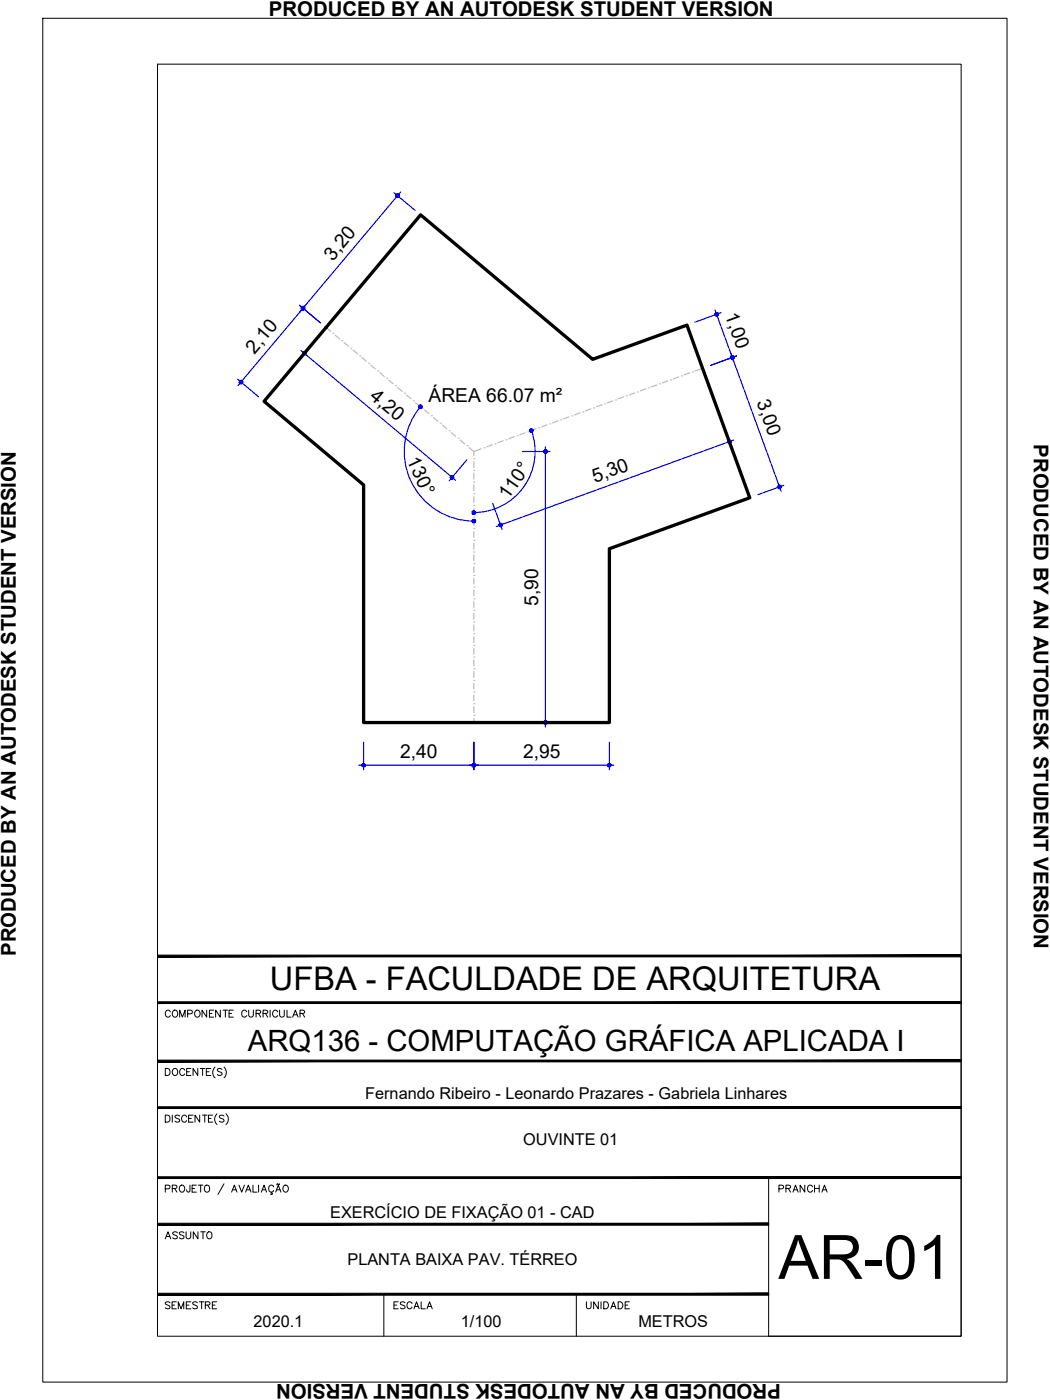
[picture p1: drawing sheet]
<svg xmlns="http://www.w3.org/2000/svg" width="229mm" height="305mm" viewBox="0 0 229 305" stroke-linecap="round" stroke-linejoin="round" font-family="sans-serif">
<!-- layer: ARQ_EIXO CINZA 04 -->
<g fill="none" stroke="#bababa" stroke-width=".25">
<path d="M71 71.3l1 .8M72.5 72.6h.1M73 73l1 .8M74.4 74.2h.1M74.9 74.6l1 .8M76.4 75.8h.1M76.9 76.2l1 .8M78.3 77.5h.1M78.8 77.9l1 .8M80.3 79.1h.1M80.7 79.5l1 .8M82.2 80.7h.1"/>
<path d="M82.7 81.1l1 .9M84.2 82.3h.1M84.6 82.8l1 .8M86.1 84h.1M86.6 84.4l.9 .8M88.1 85.6h.1M88.5 86l1 .8M90 87.2h.1M90.5 87.7l.9 .8M91.9 88.9h.1M92.4 89.3l1 .8M93.9 90.5h.1"/>
<path d="M94.4 90.9l.9 .8M95.8 92.2h.1M96.3 92.5l1 .9M97.8 93.8h.1M98.3 94.2l.9 .8M99.7 95.4h.1M100.2 95.8l1 .8M101.7 97h.1M102.2 97.5l1 .8M103.2 99.9h.1M104.8 97.7l-1.6 .6v.9M105.4 97.5h.1"/>
<path d="M107.2 96.8l-1.2 .5M107.8 96.6h.1M109.6 96l-1.2 .4M110.2 95.8h.1M112 95.1l-1.3 .4M112.6 94.9h.1M114.3 94.2l-1.1 .5M114.9 94h.1M116.7 93.3l-1.2 .5M117.3 93.1h.1M119.1 92.5l-1.2 .4M119.7 92.3h.1"/>
<path d="M121.5 91.6l-1.2 .5M122.1 91.4h.1M123.9 90.8l-1.2 .4M124.5 90.6h.1M126.3 89.9l-1.2 .4M126.9 89.7h.1M128.7 89l-1.2 .5M129.2 88.8h.1M131.1 88.1l-1.3 .5M131.7 87.9h.1M133.4 87.3l-1.2 .4M134 87.1h.1"/>
<path d="M135.8 86.4l-1.2 .4M136.4 86.2h.1M138.2 85.6l-1.2 .4M138.8 85.3h.1M140.6 84.7l-1.2 .4M141.2 84.5h.1M143 83.8l-1.2 .4M143.6 83.6h.1M145.4 82.9l-1.2 .5M146 82.7h.1M147.7 82.1l-1.1 .4M148.3 81.8h.1"/>
<path d="M150.2 81.2l-1.3 .4M150.7 81h.1M153 80.2l-1.7 .6M103.2 117.6h.1M103.2 115.1h.1M103.2 112.6h.1M103.2 110h.1M103.2 107.5h.1M103.2 104.9h.1M103.2 102.4h.1M103.2 100.5v1.3M103.2 103v1.3"/>
<path d="M103.2 105.6v1.2M103.2 108.1v1.3M103.2 110.7v1.2M103.2 113.2v1.3M103.2 115.7v1.3M103.2 118.3v1.2M103.2 138h.1M103.2 135.4h.1M103.2 132.9h.1M103.2 130.3h.1M103.2 127.8h.1M103.2 125.3h.1"/>
<path d="M103.2 122.7h.1M103.2 120.2h.1M103.2 120.8v1.3M103.2 123.4v1.2M103.2 125.9v1.3M103.2 128.4v1.3M103.2 131v1.2M103.2 133.5v1.3M103.2 136.1v1.2M103.2 138.6v1.3M103.2 155.7h.1M103.2 153.2h.1"/>
<path d="M103.2 150.7h.1M103.2 148.1h.1M103.2 145.6h.1M103.2 143h.1M103.2 140.5h.1M103.2 141.1v1.3M103.2 143.7v1.2M103.2 146.2v1.3M103.2 148.8v1.2M103.2 151.3v1.3M103.2 153.8v1.3M103.2 156.4v.9"/>
</g>
<!-- layer: COTA AZUL -->
<g fill="none" stroke="#00f" stroke-width=".25">
<path d="M85.8 42l4.6 3.8M87.2 41.8l-21.9 26.1M65.2 66.5l4.6 3.8M65.5 76.3l33.7 28.3M66.6 66.3l-14.8 17.6M69.5 73.1l-3.9 4.6M155.7 67.5l4.1 11.2M157 68.1l-5.7 2M159.1 76.9l11 30M160.4 77.5l-5.7 2M51.7 82.6l4.6 3.8M91.6 88.5a15.2 15.2 0 0 0-2.2 16.2 15.2 15.2 0 0 0 13.8 8.8"/>
<path d="M113.7 98.3h6.1M115.7 93.7a13.3 13.3 0 0 1-12.5 17.9M118.7 97.3v61M157.1 91.4l2 5.7M159.7 95.8l-51.7 18.8M101.6 100.1l-3.8 4.6M107.3 109.6l2 5.6M170.6 105.7l-5.6 2M113.7 157.3h6.1M78.1 166.6h55.5M79.2 161.6v6M103.2 161.6v6"/>
<path d="M132.7 161.6v6"/>
</g>
<!-- layer: 0 -->
<g fill="#00f" stroke="#00f" stroke-width=".22">
<path d="M66 76.7l-.1 .2 .4 .1zM65.9 76.9l.4 .1-.4 .1zM65.9 77.1l.1 .1 .3-.2z"/>
<path d="M66 77.2l.2 .1 .1-.3zM66.3 77l.1 .3h-.2zM66.3 77l.1 .3 .1-.1z"/>
<path d="M66.3 77l.2 .2 .1-.2zM66.3 77l.3-.2v.2zM66.5 76.7l-.2 .3 .3-.2z"/>
<path d="M66.3 76.6v.4l.2-.3zM66.1 76.6h.2v.4zM66 76.7l.3 .3-.2-.4z"/>
<path d="M98.4 103.9l.3 .3 .1-.2zM98.4 103.9l.4-.1v.2zM98.7 103.6l-.3 .3 .4-.1z"/>
<path d="M98.5 103.6l-.1 .3 .3-.3zM98.3 103.6h.2l-.1 .3zM98.1 103.7l.3 .2-.1-.3z"/>
<path d="M98.1 103.7l-.1 .2h.4zM98 103.9h.4l-.3 .2zM98.1 104.1l.1 .1 .2-.3z"/>
<path d="M98.4 103.9l-.2 .3 .1 .1zM98.4 103.9l.2 .4h-.3zM98.4 103.9l.2 .4 .1-.1z"/>
<path d="M118.6 98l.1 .3v-.4zM118.6 98l.1 .3-.3-.2zM118.4 98.1v.2h.3z"/>
<path d="M118.4 98.3v.2l.3-.2zM118.4 98.5l.3-.2-.1 .3zM118.7 98.3l-.1 .3 .1 .1z"/>
<path d="M118.7 98.3v.4l.3-.1zM118.7 98.3l.4 .2-.1 .1zM118.7 98.3l.4 .2v-.2z"/>
<path d="M118.7 98.3h.4v-.2zM119 98l.1 .1-.4 .2zM118.7 97.9v.4l.3-.3z"/>
<path d="M118.7 157.3v.3h.3zM118.7 157.3l.4 .2-.1 .1zM118.7 157.3l.4 .2v-.2z"/>
<path d="M118.7 157.3h.4v-.2zM119 157l.1 .1-.4 .2zM118.7 156.9v.4l.3-.3z"/>
<path d="M118.6 157l.1 .3v-.4zM118.4 157.1l.2-.1 .1 .3zM118.4 157.1v.2h.3z"/>
<path d="M118.4 157.3v.2l.3-.2zM118.4 157.5l.3-.2-.1 .3zM118.7 157.3l-.1 .3h.1z"/>
<path d="M108.6 114.4l.2 .2 .2-.3zM109 114.3l-.1 .3h-.1zM109 114.3l-.1 .3h.2z"/>
<path d="M109 114.3l.1 .3 .2-.1zM109 114.3h.3v.2zM109 114.3h.3v-.1z"/>
<path d="M109.2 114l-.2 .3 .3-.1zM109.1 113.9l.1 .1-.2 .3zM108.8 113.9l.2 .4 .1-.4z"/>
<path d="M108.8 113.9l-.1 .1 .3 .3zM108.7 114l.3 .3-.4-.1zM108.6 114.2v.2l.4-.1z"/>
<path d="M159 95.9l-.2 .2 .3-.1zM158.8 95.8l.2 .1-.2 .2zM158.7 95.8l.1 .3v-.3z"/>
<path d="M158.5 95.9l.3 .2-.1-.3zM158.5 95.9l.3 .2h-.4zM158.4 96.1l.1 .2 .3-.2z"/>
<path d="M158.5 96.3v.1l.3-.3zM158.8 96.1l-.1 .4-.2-.1zM158.8 96.1l-.1 .4h.2z"/>
<path d="M158.8 96.1l.1 .4 .2-.1zM158.8 96.1l.4 .1-.1 .2zM158.8 96.1l.4 .1-.1-.2z"/>
<path d="M155.9 68.1l-.2 .1 .3 .2zM155.7 68.2l.3 .2h-.3zM155.7 68.4v.1l.3-.1z"/>
<path d="M155.7 68.5l.1 .2 .2-.3zM156 68.4v.4l-.2-.1zM156 68.4v.4h.1z"/>
<path d="M156 68.4l.1 .4 .2-.1zM156 68.4l.4 .1-.1 .2zM156 68.4l.4 .1v-.2z"/>
<path d="M156.3 68.1l-.3 .3 .4-.1zM156.1 68l.2 .1-.3 .3zM155.9 68.1l.1 .3 .1-.4z"/>
<path d="M159.4 77.8l.2 .3h.1zM159.4 77.8l.4 .1-.1 .2zM159.4 77.8l.4 .1v-.2z"/>
<path d="M159.7 77.5l-.3 .3 .4-.1zM159.5 77.4l.2 .1-.3 .3zM159.3 77.5l.1 .3 .1-.4z"/>
<path d="M159.1 77.6l.3 .2-.1-.3zM159.1 77.6l.3 .2h-.4zM159 77.8l.1 .1 .3-.1z"/>
<path d="M159.1 77.9l.1 .2 .2-.3zM159.4 77.8v.4l-.2-.1zM159.4 77.8v.4l.2-.1z"/>
<path d="M159.1 77.6l.3 .2-.1-.3zM159.1 77.6l.3 .2h-.4zM159 77.8l.1 .1 .3-.1z"/>
<path d="M159.1 77.9l.1 .2 .2-.3zM159.4 77.8v.4l-.2-.1zM159.4 77.8v.4l.2-.1z"/>
<path d="M159.4 77.8l.2 .3h.1zM159.4 77.8l.4 .1-.1 .2zM159.4 77.8l.4 .1v-.2z"/>
<path d="M159.7 77.5l-.3 .3 .4-.1zM159.5 77.4l.2 .1-.3 .3zM159.3 77.5l.1 .3 .1-.4z"/>
<path d="M169.7 106l.1 .3h.2zM169.7 106l.4 .1-.1 .2zM169.7 106l.4 .1v-.2z"/>
<path d="M169.9 105.7l-.2 .3 .4-.1zM169.8 105.6l.1 .1-.2 .3zM169.6 105.7l.1 .3 .1-.4z"/>
<path d="M169.4 105.7l.3 .3-.1-.3zM169.4 105.7l.3 .3h-.4zM169.3 106v.1l.4-.1z"/>
<path d="M169.3 106.1l.2 .2 .2-.3zM169.7 106l-.1 .4-.1-.1zM169.7 106l-.1 .4 .2-.1z"/>
<path d="M66 66.7v.4l.2-.3zM65.8 66.8l.2-.1v.4zM65.7 66.8l.3 .3-.2-.3z"/>
<path d="M65.7 66.8l-.1 .2 .4 .1zM65.6 67l.4 .1-.4 .1zM65.6 67.2l.1 .2 .3-.3z"/>
<path d="M66 67.1l-.3 .3 .2 .1zM66 67.1l.1 .3-.2 .1zM66 67.1l.1 .3h.2z"/>
<path d="M66 67.1l.3 .3v-.2zM66 67.1l.3-.1v.2zM66.2 66.8l-.2 .3 .3-.1z"/>
<path d="M52.5 83.2l-.3 .3 .2 .1zM52.5 83.2l.1 .3-.2 .1zM52.5 83.2l.1 .3 .1-.1z"/>
<path d="M52.5 83.2l.2 .2 .1-.1zM52.5 83.2l.3-.1v.2zM52.7 82.9l-.2 .3 .3-.1z"/>
<path d="M52.5 82.8v.4l.2-.3zM52.4 82.8h.1v.4zM52.2 82.9l.3 .3-.1-.4z"/>
<path d="M52.2 82.9l-.1 .2 .4 .1zM52.1 83.1l.4 .1-.4 .1zM52.1 83.3l.1 .2 .3-.3z"/>
<path d="M66 67.1l-.3 .3 .2 .1zM66 67.1l.1 .3-.2 .1zM66 67.1l.1 .3h.2z"/>
<path d="M66 67.1l.3 .3v-.2zM66 67.1l.3-.1v.2zM66.2 66.8l-.2 .3 .3-.1z"/>
<path d="M66 66.7v.4l.2-.3zM65.8 66.8l.2-.1v.4zM65.7 66.8l.3 .3-.2-.3z"/>
<path d="M65.7 66.8l-.1 .2 .4 .1zM65.6 67l.4 .1-.4 .1zM65.6 67.2l.1 .2 .3-.3z"/>
<path d="M86.6 42.2l-.1 .4 .3-.3zM86.4 42.2h.2l-.1 .4zM86.3 42.3l.2 .3-.1-.4z"/>
<path d="M86.3 42.3l-.1 .2 .3 .1zM86.2 42.5l.3 .1-.3 .1zM86.2 42.7l.1 .2 .2-.3z"/>
<path d="M86.5 42.6l-.2 .3 .2 .1zM86.5 42.6l.2 .3-.2 .1zM86.5 42.6l.2 .3 .1-.1z"/>
<path d="M86.5 42.6l.3 .2 .1-.1zM86.5 42.6l.4-.1v.2zM86.8 42.3l-.3 .3 .4-.1z"/>
<path d="M103.2 166.6h.3v-.2zM103.3 166.3l.2 .1-.3 .2zM103.2 166.2v.4l.1-.3z"/>
<path d="M103 166.3l.2 .3v-.4zM103 166.3l.2 .3-.4-.2zM102.8 166.4v.2h.4z"/>
<path d="M102.8 166.6v.2l.4-.2zM102.8 166.8l.4-.2-.2 .3zM103.2 166.6l-.2 .3 .2 .1z"/>
<path d="M103.2 166.6v.4l.1-.1zM103.2 166.6l.3 .2-.2 .1zM103.2 166.6l.3 .2v-.2z"/>
<path d="M78.8 166.6v.2l.4-.2zM78.8 166.8l.4-.2-.2 .3zM79.2 166.6l-.2 .3 .2 .1z"/>
<path d="M79.2 166.6v.4l.1-.1zM79.2 166.6l.3 .2-.2 .1zM79.2 166.6l.3 .2v-.2z"/>
<path d="M79.2 166.6h.3v-.2zM79.3 166.3l.2 .1-.3 .2zM79.2 166.2v.4l.1-.3z"/>
<path d="M79 166.3l.2 .3v-.4zM78.8 166.4l.2-.1 .2 .3zM78.8 166.4v.2h.4z"/>
<path d="M132.7 166.6h.4l-.1-.2zM132.8 166.3l.2 .1-.3 .2zM132.7 166.2v.4l.1-.3z"/>
<path d="M132.5 166.3l.2 .3v-.4zM132.3 166.4l.2-.1 .2 .3zM132.3 166.4v.2h.4z"/>
<path d="M132.3 166.6v.2l.4-.2zM132.3 166.8l.4-.2-.2 .3zM132.7 166.6l-.2 .3 .2 .1z"/>
<path d="M132.7 166.6v.4l.1-.1zM132.7 166.6l.3 .2-.2 .1zM132.7 166.6l.3 .2 .1-.2z"/>
<path d="M102.8 166.6v.2l.4-.2zM102.8 166.8l.4-.2-.2 .3zM103.2 166.6l-.2 .3 .2 .1z"/>
<path d="M103.2 166.6v.4l.1-.1zM103.2 166.6l.3 .2-.2 .1zM103.2 166.6l.3 .2v-.2z"/>
<path d="M103.2 166.6h.3v-.2zM103.3 166.3l.2 .1-.3 .2zM103.2 166.2v.4l.1-.3z"/>
<path d="M103 166.3l.2 .3v-.4zM103 166.3l.2 .3-.4-.2zM102.8 166.4v.2h.4z"/>
<path d="M91.6 88.2v.4l.2-.3zM91.4 88.2h.2v.4zM91.3 88.3l.3 .3-.2-.4z"/>
<path d="M91.3 88.3l-.1 .2 .4 .1zM91.2 88.5l.4 .1-.4 .1zM91.2 88.7l.1 .2 .3-.3z"/>
<path d="M91.6 88.6l-.3 .3h.2zM91.6 88.6l.1 .3h-.2zM91.6 88.6l.1 .3 .1-.1z"/>
<path d="M91.6 88.6l.2 .2 .1-.2zM91.6 88.6l.3-.2v.2zM91.8 88.3l-.2 .3 .3-.2z"/>
<path d="M103.2 113.5h.3v-.2zM103.3 113.1l.2 .2-.3 .2zM103.2 113.1v.4l.1-.4z"/>
<path d="M103 113.1l.2 .4v-.4zM103 113.1l.2 .4-.4-.2zM102.8 113.3v.2h.4z"/>
<path d="M102.8 113.5v.1l.4-.1zM102.8 113.6l.4-.1-.2 .3zM103.2 113.5l-.2 .3h.2z"/>
<path d="M103.2 113.5v.3h.1zM103.2 113.5l.3 .1-.2 .2zM103.2 113.5l.3 .1v-.1z"/>
<path d="M102.8 111.6v.2l.4-.2zM102.8 111.8l.4-.2-.2 .3zM103.2 111.6l-.2 .3 .2 .1z"/>
<path d="M103.2 111.6v.4l.1-.1zM103.2 111.6l.3 .2-.2 .1zM103.2 111.6l.3 .2v-.2z"/>
<path d="M103.2 111.6h.3v-.2zM103.3 111.3l.2 .1-.3 .2zM103.2 111.2v.4l.1-.3z"/>
<path d="M103 111.3l.2 .3v-.4zM103 111.3l.2 .3-.4-.2zM102.8 111.4v.2h.4z"/>
<path d="M115.4 93.5l.3 .2-.2-.3zM115.4 93.5l.3 .2h-.4zM115.3 93.7v.2l.4-.2z"/>
<path d="M115.3 93.9l.1 .1 .3-.3zM115.7 93.7l-.1 .4-.2-.1zM115.7 93.7l-.1 .4h.2z"/>
<path d="M115.7 93.7l.1 .4 .2-.1zM115.7 93.7l.3 .1v.2zM115.7 93.7l.3 .1v-.2z"/>
<path d="M115.9 93.5l-.2 .2 .3-.1zM115.7 93.4l.2 .1-.2 .2zM115.5 93.4l.2 .3v-.3z"/>
</g>
<path d="M91.6 46.8l37.4 31.4 20.6-7.4 13.6 37.6-30.5 11.1v37.8h-53.5v-51.7l-21.7-18.2z" fill="none" stroke="#000" stroke-width=".72"/>
<!-- layer: MRG_EXTERNA -->
<path d="M9.3 4h209.9v296.9h-209.9z" fill="none" stroke="#000" stroke-width=".22"/>
<!-- layer: MRG_INTERNA -->
<path d="M34.3 14h175v276.9h-175z" fill="none" stroke="#000" stroke-width=".22"/>
<!-- layer: SIMB_01 -->
<g fill="#000" stroke="#000" stroke-width=".22">
<path d="M34.3 218.1v.4l175-.4zM34.3 218.5l175-.4v.4z"/>
<path d="M34.3 207.9v.4l175-.4zM34.3 208.3l175-.4v.4z"/>
<path d="M34.3 230.8v.4l175-.4zM34.3 231.2l175-.4v.4z"/>
<path d="M34.3 256.2v.4l175-.4zM34.3 256.6l175-.4v.4z"/>
<path d="M34.3 241v.3l175-.3zM34.3 241.3l175-.3v.3z"/>
<path d="M34.3 266.3v.4l133-.4zM34.3 266.7l133-.4v.4z"/>
<path d="M34.3 282h133v-.4zM34.3 281.6h133l-133 .4z"/>
</g>
<g fill="none" stroke="#000" stroke-width=".22">
<path d="M45 219.9v1.5l-1-1.5v1.5M46.5 219.9h-.9v1.5h.9M48 219.9v1.5l-1.1-1.5v1.5M48.6 219.9h1M49.1 219.9v1.5M50.8 219.9h-.9v1.5h.9M54.1 219.9v1.1l.5 .4h.3l.3-.4v-1.1M58.8 219.9v1.5M60.9 219.9v1.1l.4 .4 .5-.2 .1-1.3M62.5 219.9v1.5h.9M209.3 208.1v82.8h-42v-34.5M36 232.6h.5a.82 .82 0 0 1 .5 .8 .82 .82 0 0 1-.5 .7h-.5z"/>
<path d="M37.1 220.3a.56 .56 0 0 0-.7-.4 .56 .56 0 0 0-.4 .6 .63 .63 0 0 0 .2 .8 .63 .63 0 0 0 .9-.2M37.7 220.1a.72 .72 0 0 1 1 .2 .72 .72 0 0 1-.3 1.1 .72 .72 0 0 1-.9-.4 .72 .72 0 0 1 .2-.9zM37.7 232.8a.72 .72 0 0 1 1 .2 .72 .72 0 0 1-.3 1.1 .72 .72 0 0 1-.9-.4 .72 .72 0 0 1 .2-.9zM39.1 221.4v-1.5l.6 1.5 .6-1.5v1.5M40.2 233a.56 .56 0 0 0-.6-.4 .56 .56 0 0 0-.5 .6 .63 .63 0 0 0 .3 .8 .63 .63 0 0 0 .8-.2M40.6 233.3h.6M40.9 220.7l.9-.1v-.5l-.3-.2h-.6v1.5M41.6 232.6h-1v1.5h1M42.7 220a.71 .71 0 0 1 .9 .7 .71 .71 0 0 1-.9 .7l-.3-.5v-.4zM43.1 232.6v1.5l-1.1-1.5v1.5M43.6 232.6h1M44.1 232.6v1.5"/>
<path d="M44.9 233.3h.6M45.6 220.6h.5M45.9 232.6h-1v1.5h1M46.8 232.3a1.57 1.57 0 0 0 0 2.4M48.3 232.8l-.3-.2-.7 .2 .2 .4 .5 .2 .3 .3v.2l-.3 .2-.7-.2M48.8 232.3a1.57 1.57 0 0 1 0 2.4M49.9 220.6h.5M53.7 220.3a.56 .56 0 0 0-.6-.4 .56 .56 0 0 0-.5 .6 .63 .63 0 0 0 .3 .8 .63 .63 0 0 0 .8-.2M55.8 220.6h.8l.2-.4-.4-.3h-.6v1.5M56.3 220.6l.5 .8M57.3 220.6h.8l.2-.4-.4-.3h-.6v1.5M57.8 220.6l.5 .8"/>
<path d="M60.5 220.3a.56 .56 0 0 0-.7-.4 .56 .56 0 0 0-.4 .6 .63 .63 0 0 0 .2 .8 .63 .63 0 0 0 .9-.2M63.7 221.4l.6-1.5 .6 1.5M63.9 220.9h.7M65.3 220.6h.9l.1-.4-.3-.3h-.7v1.5M65.8 220.6l.5 .8M36 242.8h.5a.82 .82 0 0 1 .5 .7 .82 .82 0 0 1-.5 .8h-.5zM36 258.8l.9-.1 .1-.6-1-.1v1.5M37.5 258.7l1-.1v-.5l-1-.1v1.5M37.5 242.8v1.5M38 258.7l.5 .8M39.1 243l-.3-.2-.7 .2 .2 .4 .7 .3 .1 .2v.2l-.3 .2-.7-.2M39.2 258.2a.72 .72 0 0 1 1 .2 .72 .72 0 0 1-.3 1.1 .72 .72 0 0 1-.9-.4 .72 .72 0 0 1 .2-.9z"/>
<path d="M40.6 243.2a.56 .56 0 0 0-.6-.4 .56 .56 0 0 0-.5 .6 .63 .63 0 0 0 .3 .8 .63 .63 0 0 0 .8-.2M41.1 243.5h.6M41.4 258l-.1 1.4-.4 .1-.2-.1-.1-.4M41.8 258.7h.6M42 242.8h-.9v1.5h.9M42.8 258h-1v1.5h1M43.2 258h1M43.5 242.8v1.5l-1-1.5v1.5M43.7 258v1.5M44.1 242.8h1M44.6 242.8v1.5M44.6 258.2a.63 .63 0 0 1 .8-.1 .63 .63 0 0 1 .2 .9 .57 .57 0 0 1-.5 .6 .57 .57 0 0 1-.6-.6z"/>
<path d="M45.4 243.5h.5M46.3 242.8h-.9v1.5h.9M47.2 242.5a1.57 1.57 0 0 0 0 2.3M48.8 243l-.4-.2-.6 .2 .1 .4 .7 .3 .2 .2v.2l-.4 .2-.6-.2M48.8 257.7l-1.3 2.4M49.2 242.5a1.57 1.57 0 0 1 0 2.3M50.4 259.5l.6-1.5 .6 1.5M50.7 259h.7M52 258l.6 1.5 .6-1.5M53.5 259.5l.6-1.5 .6 1.5M53.7 259h.7M55.1 258v1.5h.9"/>
<path d="M56.3 258v1.5M56.9 259.5l.6-1.5 .5 1.5M57.1 259h.7M59.1 259.5v.3l.2 .2h-.4M59.6 258.4a.6 .6 0 0 0-.9-.3 .6 .6 0 0 0-.2 .9 .54 .54 0 0 0 .4 .5 .54 .54 0 0 0 .7-.3M60 259.5l.6-1.5 .6 1.5M60.2 259h.8M60.3 257.8l-.1 .1M60.3 257.8h.2M60.5 257.8l.1 .1M60.6 257.9h.2M60.9 257.7l-.1 .2"/>
<path d="M61.8 258.2a.72 .72 0 0 1 1 .2 .72 .72 0 0 1-.3 1.1 .72 .72 0 0 1-.9-.4 .72 .72 0 0 1 .2-.9zM83.6 281.8v9.1M125.5 281.8v9.1"/>
</g>
<text font-size="13.3" x="169.5" y="278.4">AR-01</text>
<text font-size="7.1" x="58.8" y="215.6">UFBA - FACULDADE DE ARQUITETURA</text>
<text font-size="6.4" x="54" y="228.9">ARQ136 - COMPUTAÇÃO GRÁFICA APLICADA I</text>
<g font-size="4.4">
<text x="58.5" y="3.6">PRODUCED BY AN AUTODESK STUDENT VERSION</text>
<text x="225.1" y="96.7" transform="rotate(90 225.1 96.7)">PRODUCED BY AN AUTODESK STUDENT VERSION</text>
<text x="3.5" y="208.2" transform="rotate(-90 3.5 208.2)">PRODUCED BY AN AUTODESK STUDENT VERSION</text>
<text x="168.3" y="260.7">PRANCHA</text>
<text x="34.9" y="270.9">ASSUNTO</text>
<text x="34.9" y="286.1">SEMESTRE</text>
<text x="84.7" y="286.1">ESCALA</text>
<text x="126.3" y="286.1">UNIDADE</text>
<text x="170" y="301.3" transform="rotate(-180 170 301.3)">PRODUCED BY AN AUTODESK STUDENT VERSION</text>
</g>
<g font-size="4.2">
<text x="72.4" y="56.9" transform="rotate(-50 72.4 56.9)">3,20</text>
<text x="157.8" y="68.6" transform="rotate(70 157.8 68.6)">1,00</text>
<text x="55.4" y="77.2" transform="rotate(-50 55.4 77.2)">2,10</text>
<text x="80.3" y="86.7" transform="rotate(40 80.3 86.7)">4,20</text>
<text x="93.3" y="87.4">ÁREA 66.07 m²</text>
<text x="164.7" y="87.5" transform="rotate(70 164.7 87.5)">3,00</text>
<text x="88.5" y="100.2" transform="rotate(65 88.5 100.2)">130°</text>
<text x="129.5" y="105.1" transform="rotate(-20 129.5 105.1)">5,30</text>
<text x="110.7" y="108.9" transform="rotate(-55 110.7 108.9)">110°</text>
<text x="117.1" y="131.9" transform="rotate(-90 117.1 131.9)">5,90</text>
<text x="87.1" y="165">2,40</text>
<text x="113.9" y="165">2,95</text>
</g>
<g font-size="3.5">
<text x="79.5" y="239.3">Fernando Ribeiro - Leonardo Prazares - Gabriela Linhares</text>
<text x="113.9" y="249.3">OUVINTE 01</text>
<text x="71.9" y="265.2">EXERCÍCIO DE FIXAÇÃO 01 - CAD</text>
<text x="75.6" y="275.4">PLANTA BAIXA PAV. TÉRREO</text>
<text x="55.2" y="289">2020.1</text>
<text x="100.3" y="289">1/100</text>
<text x="139" y="289">METROS</text>
</g>
</svg>
